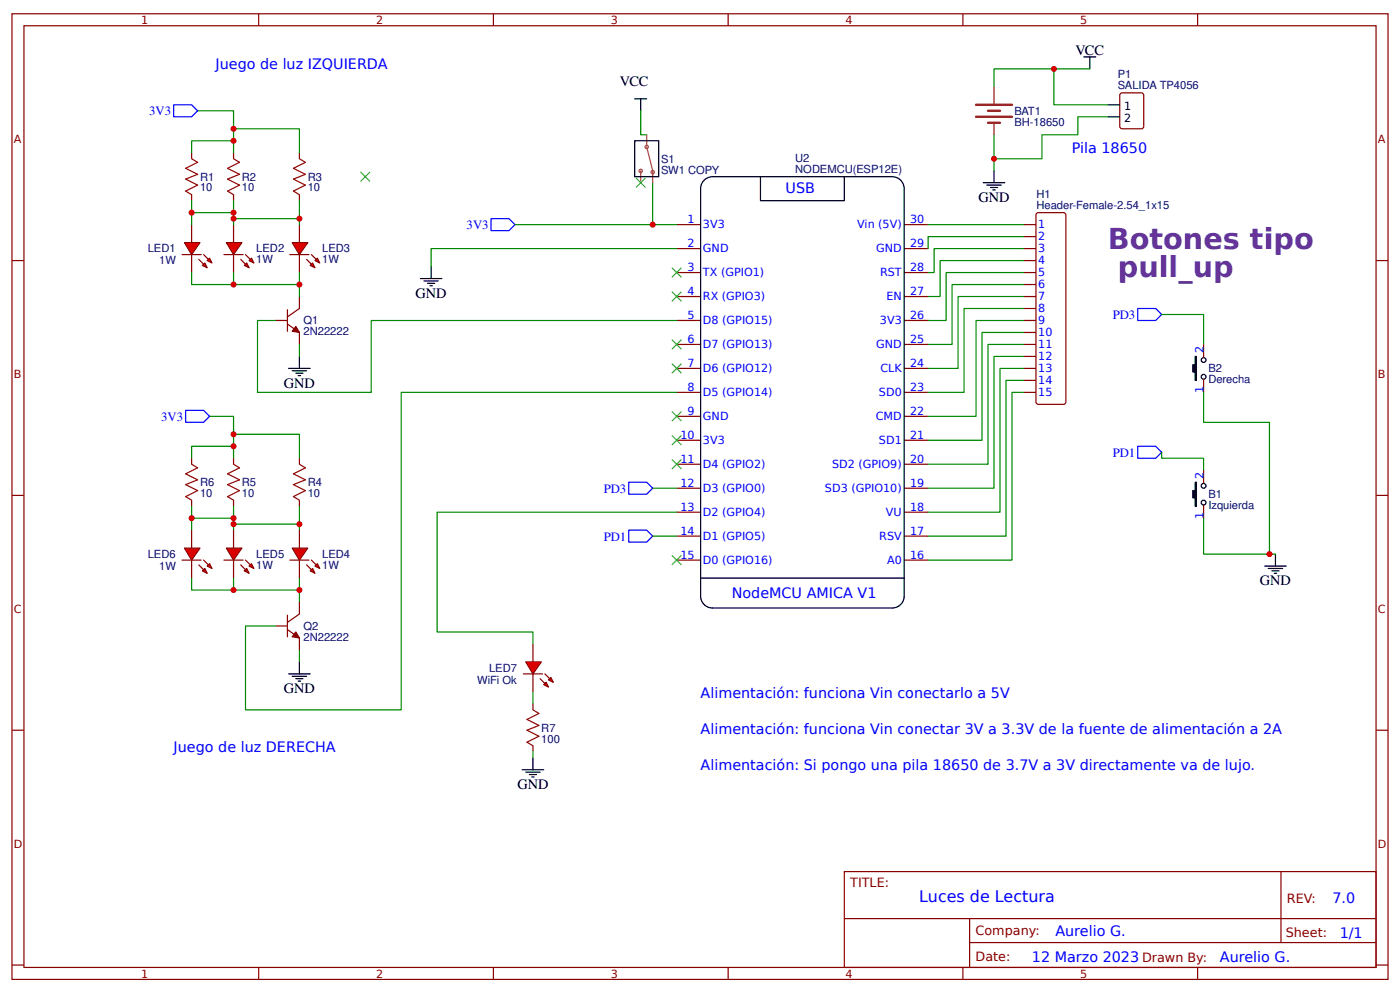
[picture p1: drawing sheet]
<svg xmlns="http://www.w3.org/2000/svg" width="309mm" height="219mm" viewBox="0 0 309 219" stroke-linecap="round" stroke-linejoin="round" font-family="sans-serif">
<g fill="none" stroke="#800" stroke-width=".26">
<path d="M2.6 3h304.1v213.3h-304.1zM5.3 5.7h298.7v208h-298.7zM57.1 3v2.7M109 3v2.7M160.9 3v2.7M212.7 3v2.7M264.6 3v2.7M2.6 57.5h2.7M149.5 49.6h5.3M149.5 54.9h5.3M199.8 49.6h5.3M199.8 54.9h5.3"/>
<path d="M304 57.5h2.7M60.9 70.8h2.6M63.5 71.6l2.6 1.8v2.7M63.5 68.4v4.8M66.1 65.5v2.6l-2.6 1.9M149.5 60.2h5.3M149.5 65.5h5.3M149.5 70.8h5.3M149.5 76.1h5.3M199.8 60.2h5.3M199.8 65.5h5.3M199.8 70.8h5.3"/>
<path d="M199.8 76.1h5.3M149.5 81.4h5.3M149.5 86.7h5.3M149.5 91.9h5.3M149.5 97.2h5.3M199.8 81.4h5.3M199.8 86.7h5.3M199.8 91.9h5.3M199.8 97.2h5.3M2.6 109.4h2.7M149.5 102.5h5.3M149.5 107.8h5.3"/>
<path d="M149.5 113.1h5.3M149.5 118.4h5.3M199.8 102.5h5.3M199.8 107.8h5.3M199.8 113.1h5.3M199.8 118.4h5.3M304 109.4h2.7M149.5 123.7h5.3M199.8 123.7h5.3M2.6 161.3h2.7M304 161.3h2.7M186.5 192.5h117.5v21.2h-117.5z"/>
<path d="M283 192.5v15.7M2.6 213.1h2.7M57.1 213.7v2.6M109 213.7v2.6M160.9 213.7v2.6M186.6 202.9h117.3M212.7 213.7v2.6M214.2 208.2h89.7M214.2 202.9v10.6M264.6 213.7v2.6M304 213.1h2.7"/>
</g>
<path d="M168 39v5.3h18.5v-5.3M95.2 58.9v2.6M155.4 40a2.64 2.64 0 0 1 2-1h39.7a2.65 2.65 0 0 1 2.7 2.7v89.9a2.65 2.65 0 0 1-2.7 2.7h-39.7a2.65 2.65 0 0 1-2.6-2.7v-89.9l.1-.6zM92.9 61.5h4.7M93.7 62h3.1M94.5 62.6h1.5M95 63.1h.5M154.8 127.7h45" fill="none" stroke="#000" stroke-width=".26"/>
<path d="M65.4 72.1l.7 1.3-1.5-.2z" fill="#800" stroke="#800" stroke-width=".26"/>
<path d="M40.7 53.6h3.5l-1.9 2.6z" fill="#f00" stroke="#800" stroke-width=".26"/>
<path d="M40.2 56.2h4.2" fill="none" stroke="#800" stroke-width=".26"/>
<g fill="#800" stroke="#800" stroke-width=".26">
<path d="M45 56.2l1 1.1z"/>
<path d="M43.9 57.3l1.1 1z"/>
</g>
<g fill="#f00" stroke="#800" stroke-width=".26">
<path d="M45.8 57.5l.5-.5 .5 1.1z"/>
<path d="M44.7 58.6l.5-.5 .6 1z"/>
</g>
<path d="M42.3 49.6v4M42.3 56.2v4" fill="none" stroke="#800" stroke-width=".26"/>
<path d="M50 53.6h3.4l-1.8 2.6z" fill="#f00" stroke="#800" stroke-width=".26"/>
<path d="M49.5 56.2h4.2" fill="none" stroke="#800" stroke-width=".26"/>
<g fill="#800" stroke="#800" stroke-width=".26">
<path d="M54.2 56.2l1.1 1.1z"/>
<path d="M53.2 57.3l1 1z"/>
</g>
<g fill="#f00" stroke="#800" stroke-width=".26">
<path d="M55 57.5l.6-.5 .5 1.1z"/>
<path d="M54 58.6l.5-.5 .5 1z"/>
</g>
<path d="M51.6 49.6v4M51.6 56.2v4" fill="none" stroke="#800" stroke-width=".26"/>
<path d="M64.6 53.6h3.4l-1.9 2.6z" fill="#f00" stroke="#800" stroke-width=".26"/>
<path d="M64 56.2h4.3" fill="none" stroke="#800" stroke-width=".26"/>
<g fill="#800" stroke="#800" stroke-width=".26">
<path d="M68.8 56.2l1 1.1z"/>
<path d="M67.7 57.3l1.1 1z"/>
</g>
<g fill="#f00" stroke="#800" stroke-width=".26">
<path d="M69.6 57.5l.5-.5 .5 1.1z"/>
<path d="M68.5 58.6l.6-.5 .5 1z"/>
</g>
<g fill="none" stroke="#800" stroke-width=".26">
<path d="M42.3 33.7v1.4M51.6 33.7v1.4M66.1 33.7v1.4M42.3 43v1.3M51.6 43v1.3M66.1 43v1.3M66.1 49.6v4M66.1 56.2v4M42.3 101.2v1.3M42.3 110.5v1.3M51.6 101.2v1.3M51.6 110.5v1.3"/>
<path d="M66.1 101.2v1.3M66.1 110.5v1.3"/>
</g>
<path d="M42.3 35.1l1.4 .8-2.7 1.3 2.7 1.3-2.7 1.1 2.7 1.3-2.7 1.3 1.3 .8M51.6 35.1l1.3 .8-2.6 1.3 2.6 1.3-2.6 1.1 2.6 1.3-2.6 1.3 1.3 .8M66.1 35.1l1.4 .8-2.7 1.3 2.7 1.3-2.7 1.1 2.7 1.3-2.7 1.3 1.3 .8M42.3 102.5l1.4 .8-2.7 1.3 2.7 1.4-2.7 1 2.7 1.3-2.7 1.4 1.3 .8M51.6 102.5l1.3 .8-2.6 1.3 2.6 1.4-2.6 1 2.6 1.3-2.6 1.4 1.3 .8M66.1 102.5l1.4 .8-2.7 1.3 2.7 1.4-2.7 1 2.7 1.3-2.7 1.4 1.3 .8" fill="none" stroke="#a00000" stroke-width=".26"/>
<path d="M66.1 78.7v2.7M63.8 81.4h4.7M64.6 81.9h3.1M65.4 82.4h1.5M65.9 82.9h.5M63.8 148.8h4.7M64.6 149.4h3.1M65.4 149.9h1.5M65.9 150.4h.5M66.1 146.2v2.6" fill="none" stroke="#000" stroke-width=".26"/>
<g fill="none" stroke="#080" stroke-width=".26">
<path d="M43.7 24.5h7.9v9.2M51.6 28.4h14.5v5.3M51.6 31.1h-9.3v2.6M42.3 44.3v5.3M42.3 47h9.3M51.6 44.3v5.3M51.6 48.3h14.5M66.1 44.3v5.3M149.5 54.9h-54.3v4M42.3 60.2v2.6h9.3M51.6 60.2v2.6h14.5M66.1 60.2v5.3"/>
<path d="M66.1 76.1v2.6M46.3 91.9h5.3v9.3M51.6 98.6h-9.3v2.6M51.6 95.9h14.5v5.3M42.3 111.8v5.3M42.3 114.4h9.3M51.6 111.8v5.3M51.6 115.8h14.5M66.1 111.8v5.3M42.3 127.7v2.6h9.3M51.6 127.7v2.6h14.5M66.1 127.7v5.3"/>
<path d="M66.1 143.5v2.7"/>
</g>
<path d="M64.6 121h3.4l-1.9 2.7z" fill="#f00" stroke="#800" stroke-width=".26"/>
<path d="M64 123.7h4.3" fill="none" stroke="#800" stroke-width=".26"/>
<g fill="#800" stroke="#800" stroke-width=".26">
<path d="M68.8 123.7l1 1.1z"/>
<path d="M67.7 124.8l1.1 1z"/>
</g>
<g fill="#f00" stroke="#800" stroke-width=".26">
<path d="M69.6 125l.5-.5 .5 1z"/>
<path d="M68.5 126.1l.6-.6 .5 1.1z"/>
</g>
<path d="M66.1 117.1v3.9M66.1 123.7v4" fill="none" stroke="#800" stroke-width=".26"/>
<path d="M50 121h3.4l-1.8 2.7z" fill="#f00" stroke="#800" stroke-width=".26"/>
<path d="M49.5 123.7h4.2" fill="none" stroke="#800" stroke-width=".26"/>
<g fill="#800" stroke="#800" stroke-width=".26">
<path d="M54.2 123.7l1.1 1.1z"/>
<path d="M53.2 124.8l1 1z"/>
</g>
<g fill="#f00" stroke="#800" stroke-width=".26">
<path d="M55 125l.6-.5 .5 1z"/>
<path d="M54 126.1l.5-.6 .5 1.1z"/>
</g>
<path d="M51.6 117.1v3.9M51.6 123.7v4" fill="none" stroke="#800" stroke-width=".26"/>
<path d="M40.7 121h3.5l-1.9 2.7z" fill="#f00" stroke="#800" stroke-width=".26"/>
<path d="M40.2 123.7h4.2" fill="none" stroke="#800" stroke-width=".26"/>
<g fill="#800" stroke="#800" stroke-width=".26">
<path d="M45 123.7l1 1.1z"/>
<path d="M43.9 124.8l1.1 1z"/>
</g>
<g fill="#f00" stroke="#800" stroke-width=".26">
<path d="M45.8 125l.5-.5 .5 1z"/>
<path d="M44.7 126.1l.5-.6 .6 1.1z"/>
</g>
<path d="M42.3 117.1v3.9M42.3 123.7v4M60.9 138.2h2.6M63.5 139l2.6 1.9v2.6M63.5 135.9v4.7M66.1 133v2.6l-2.6 1.9M117.7 155.4v1.4M117.7 164.7v1.3" fill="none" stroke="#800" stroke-width=".26"/>
<path d="M65.4 139.6l.7 1.3-1.5-.3z" fill="#800" stroke="#800" stroke-width=".26"/>
<path d="M60.9 70.8h-4v15.9h25.1v-15.9h67.5M149.5 86.7h-60.9v70.1h-34.4v-18.6h6.7" fill="none" stroke="#080" stroke-width=".26"/>
<path d="M117.7 156.8l1.4 .8-2.7 1.3 2.7 1.3-2.7 1.1 2.7 1.3-2.7 1.3 1.3 .8" fill="none" stroke="#a00000" stroke-width=".26"/>
<path d="M116.2 146.2h3.4l-1.9 2.6z" fill="#f00" stroke="#800" stroke-width=".26"/>
<path d="M115.6 148.8h4.3" fill="none" stroke="#800" stroke-width=".26"/>
<g fill="#800" stroke="#800" stroke-width=".26">
<path d="M120.4 148.8l1 1.1z"/>
<path d="M119.3 149.9l1.1 1z"/>
</g>
<g fill="#f00" stroke="#800" stroke-width=".26">
<path d="M121.2 150.2l.5-.6 .5 1.1z"/>
<path d="M120.1 151.2l.5-.5 .6 1z"/>
</g>
<g fill="none" stroke="#800" stroke-width=".26">
<path d="M247.5 20.8l.4-.3h4.2l.5 .3 .1 7.1-.3 .5h-4.5l-.4-.2zM226.2 49.6h2.7M226.2 52.3h2.7M226.2 54.9h2.7M226.2 57.5h2.7M228.9 47.2l.5-.2h5.5l.5 .2 .1 .3v41.3l-.1 .2-.5 .3h-5.5l-.5-.3v-.2zM226.2 60.2h2.7M226.2 62.8h2.7M226.2 65.5h2.7M226.2 68.1h2.7M226.2 70.8h2.7M226.2 73.4h2.7"/>
<path d="M226.2 76.1h2.7M226.2 78.7h2.7M265.9 76.1v2.9M226.2 81.4h2.7M226.2 84h2.7M226.2 86.7h2.7M265.9 83.7v3M265.9 103.8v3M265.9 111.5v2.9M117.7 142.2v4M117.7 148.8v4"/>
</g>
<g fill="none" stroke="#000" stroke-width=".26">
<path d="M239.4 12.6h2.7M240.8 12.6v2.6M140.2 31.1h5.3v7.9h-5.3zM140.2 21.8h2.7M141.6 21.8v2.7M219.6 37.7v2.6M244.7 23.2h2.7M244.7 25.8h2.7M217.2 40.3h4.8M218 40.9h3.2M218.8 41.4h1.6M219.3 41.9h.6"/>
<path d="M279.4 125h4.8M280.2 125.5h3.2M281 126.1h1.6M281.5 126.6h.5M281.8 122.4v2.6M115.4 170h4.7M116.2 170.5h3.1M116.9 171.1h1.6M117.5 171.6h.5M117.7 167.3v2.7"/>
<circle cx="265.9" cy="79.5" r=".53"/>
<circle cx="265.9" cy="83.2" r=".53"/>
<circle cx="265.9" cy="107.3" r=".53"/>
<circle cx="265.9" cy="111" r=".53"/>
</g>
<g fill="none" stroke="#080" stroke-width=".26">
<path d="M232.8 15.2v8h11.9M240.8 15.2h-21.2v4M141.6 24.5v5.3h1.3M219.6 29.8v7.9M244.7 25.8h-6.6v4h-7.9v5.3h-10.6M113.8 49.6h30.4M144.2 40.3v9.3h5.3M205.1 49.6h21.1M226.2 52.3h-21.1v2.6M226.2 54.9h-19.8v5.3h-1.3M226.2 57.5h-18.5v8h-2.6M226.2 60.2h-17.2v10.6h-3.9"/>
<path d="M226.2 62.8h-15.9v13.3h-5.2M226.2 65.5h-14.5v15.9h-6.6M226.2 68.1h-13.2v18.6h-7.9M226.2 70.8h-10.6v21.1h-10.5M226.2 73.4h-9.2v23.8h-11.9M226.2 76.1h-7.9v26.4h-13.2M226.2 78.7h-6.6v29.1h-14.5M256.6 69.5h9.3v6.6M226.2 81.4h-5.3v31.7h-15.8M226.2 84h-4v34.4h-17.1M226.2 86.7h-2.6v37h-18.5M256.6 99.9v1.3h9.3v2.6"/>
<path d="M265.9 86.7v6.6h14.6v29.1h1.3M144.2 107.8h5.3M144.2 118.4h5.3M149.5 113.1h-52.9v26.5h21.1v2.6M265.9 114.4v8h14.6M117.7 152.8v2.6M117.7 166v1.3"/>
</g>
<path d="M38.4 23.2h3.9l1.4 1.3-1.4 1.3h-3.9zM108.5 48.3h3.9l1.4 1.3-1.4 1.3h-3.9zM251.4 68.1h3.9l1.3 1.4-1.3 1.3h-3.9zM41 90.6h4l1.3 1.3-1.3 1.4h-4zM251.4 98.6h3.9l1.3 1.3-1.3 1.3h-3.9zM138.9 106.5h4l1.3 1.3-1.3 1.3h-4zM138.9 117.1h4l1.3 1.3-1.3 1.3h-4z" fill="none" stroke="#00f" stroke-width=".26"/>
<path d="M264.1 78.7h.2v5.3h-.2v-1.8h-.6v-1.6h.6zM264.1 106.5h.2v5.3h-.2v-1.9h-.6v-1.6h.6z" fill="#000" stroke="#000" stroke-width=".26"/>
<g fill="#000" stroke="#3c3" stroke-width=".26">
<path d="M79.6 38l2.2 2.1zM81.8 38l-2.2 2.1z"/>
<path d="M140.5 39.3l2.1 2.1zM140.5 41.4l2.1-2.1z"/>
<path d="M148.4 59.1l2.1 2.2zM150.5 59.1l-2.1 2.2z"/>
<path d="M148.4 75l2.1 2.1zM150.5 75l-2.1 2.1z"/>
<path d="M148.4 64.4l2.1 2.1zM150.5 64.4l-2.1 2.1z"/>
<path d="M148.4 96.2l2.1 2.1zM150.5 96.2l-2.1 2.1z"/>
<path d="M148.4 90.9l2.1 2.1zM150.5 90.9l-2.1 2.1z"/>
<path d="M148.4 80.3l2.1 2.1zM150.5 80.3l-2.1 2.1z"/>
<path d="M148.4 101.5l2.1 2.1zM150.5 101.5l-2.1 2.1z"/>
<path d="M148.4 122.6l2.1 2.2zM150.5 122.6l-2.1 2.2z"/>
</g>
<path d="M141.3 37.5l.3-.1 .2 .1v.5l-.2 .1-.3-.1zM141.6 37.7v2.6M142.6 32.2l.3-.1 .3 .1v.5l-.3 .1-.3-.1zM142.9 32.5l1.3 5.2v2.6M142.9 29.8v2.6M143.9 37.8l.3-.2 .3 .2v.5l-.3 .1-.3-.1z" fill="none" stroke="#a54b4b" stroke-width=".26"/>
<g fill="#c00">
<circle cx="66.1" cy="62.8" r=".66"/>
<circle cx="51.6" cy="62.8" r=".66"/>
<circle cx="42.3" cy="47" r=".66"/>
<circle cx="51.6" cy="47" r=".66"/>
<circle cx="51.6" cy="48.3" r=".66"/>
<circle cx="66.1" cy="48.3" r=".66"/>
<circle cx="51.6" cy="28.4" r=".66"/>
<circle cx="51.6" cy="31.1" r=".66"/>
<circle cx="51.6" cy="98.6" r=".66"/>
<circle cx="51.6" cy="95.9" r=".66"/>
<circle cx="66.1" cy="115.8" r=".66"/>
<circle cx="51.6" cy="115.8" r=".66"/>
<circle cx="51.6" cy="114.4" r=".66"/>
<circle cx="42.3" cy="114.4" r=".66"/>
<circle cx="51.6" cy="130.3" r=".66"/>
<circle cx="66.1" cy="130.3" r=".66"/>
<circle cx="280.5" cy="122.4" r=".66"/>
<circle cx="144.2" cy="49.6" r=".66"/>
<circle cx="232.8" cy="15.2" r=".66"/>
<circle cx="219.6" cy="35.1" r=".66"/>
</g>
<path d="M215.6 23.2h8M215.6 25.8h8M218.3 24.5h2.6M218.3 27.1h2.6" fill="none" stroke="#8d2323" stroke-width=".53"/>
<path d="M219.6 19.2v3.7M219.6 27.1v2.7" fill="none" stroke="#8d2323" stroke-width=".26"/>
<g font-size="6.3" fill="#639">
<text x="244.7" y="54.9">Botones tipo</text>
<text x="246.9" y="61.3">pull_up</text>
</g>
<text font-size="3.5" fill="#00f" x="203.1" y="199.3">Luces de Lectura</text>
<g font-size="3.2" fill="#00f">
<text x="47.6" y="15.2">Juego de luz IZQUIERDA</text>
<text x="236.8" y="33.7">Pila 18650</text>
<text x="173.6" y="42.7">USB</text>
<text x="161.7" y="132.2">NodeMCU AMICA V1</text>
<text x="154.8" y="154.1">Alimentación: funciona Vin conectarlo a 5V</text>
<text x="38.4" y="166">Juego de luz DERECHA</text>
<text x="154.8" y="162.1">Alimentación: funciona Vin conectar 3V a 3.3V de la fuente de alimentación a 2A</text>
<text x="154.8" y="170">Alimentación: Si pongo una pila 18650 de 3.7V a 3V directamente va de lujo.</text>
<text x="294.4" y="199.4">7.0</text>
<text x="233.2" y="206.6">Aurelio G.</text>
<text x="296" y="207.2">1/1</text>
<text x="228" y="212.5">12 Marzo 2023</text>
<text x="269.5" y="212.4">Aurelio G.</text>
</g>
<g font-size="3.2">
<text x="237.6" y="12">VCC</text>
<text x="137" y="19.1">VCC</text>
<text x="216.2" y="44.6">GND</text>
<text x="91.8" y="65.7">GND</text>
<text x="62.7" y="85.6">GND</text>
<text x="278.3" y="129.2">GND</text>
<text x="62.7" y="153.1">GND</text>
<text x="114.3" y="174.2">GND</text>
</g>
<g font-size="2.8" fill="#00f">
<text x="33" y="25.5">3V3</text>
<text x="103.1" y="50.6">3V3</text>
<text x="245.9" y="70.4">PD3</text>
<text x="35.6" y="93">3V3</text>
<text x="245.9" y="100.8">PD1</text>
<text x="133.4" y="108.8">PD3</text>
<text x="133.4" y="119.4">PD1</text>
</g>
<g font-size="2.8" fill="#800">
<text x="187.9" y="195.9">TITLE:</text>
<text x="284.3" y="199.4">REV:</text>
<text x="215.5" y="206.6">Company:</text>
<text x="284.1" y="207">Sheet:</text>
<text x="215.5" y="212.3">Date:</text>
<text x="252.3" y="212.4">Drawn By:</text>
</g>
<g font-size="2.5" fill="#800">
<text x="31.2" y="5.3">1</text>
<text x="83.1" y="5.3">2</text>
<text x="134.9" y="5.3">3</text>
<text x="186.8" y="5.3">4</text>
<text x="238.7" y="5.3">5</text>
<text x="3" y="31.6">A</text>
<text x="304.4" y="31.6">A</text>
<text x="3" y="83.5">B</text>
<text x="304.4" y="83.5">B</text>
<text x="3" y="135.3">C</text>
<text x="304.4" y="135.3">C</text>
<text x="3" y="187.2">D</text>
<text x="304.4" y="187.2">D</text>
<text x="31.2" y="215.9">1</text>
<text x="83.1" y="215.9">2</text>
<text x="134.9" y="215.9">3</text>
<text x="186.8" y="215.9">4</text>
<text x="238.7" y="215.9">5</text>
</g>
<g font-size="2.5" fill="#000080">
<text x="246.9" y="17.3">P1</text>
<text x="246.9" y="19.7">SALIDA TP4056</text>
<text x="224.1" y="27.9">BH-18650</text>
<text x="224.1" y="25.4">BAT1</text>
<text x="146" y="35.9">S1</text>
<text x="175.7" y="35.9">U2</text>
<text x="44.2" y="39.9">R1</text>
<text x="53.4" y="39.9">R2</text>
<text x="68" y="39.9">R3</text>
<text x="146" y="38.3">SW1 COPY</text>
<text x="175.7" y="38.2">NODEMCU(ESP12E)</text>
<text x="44.2" y="42.3">10</text>
<text x="53.4" y="42.3">10</text>
<text x="68" y="42.3">10</text>
<text x="229" y="46.2">Header-Female-2.54_1x15</text>
<text x="229" y="43.8">H1</text>
<text x="32.6" y="55.8">LED1</text>
<text x="35.2" y="58.4">1W</text>
<text x="56.6" y="58.1">1W</text>
<text x="56.6" y="55.8">LED2</text>
<text x="71.2" y="58.1">1W</text>
<text x="71.2" y="55.8">LED3</text>
<text x="67.1" y="71.6">Q1</text>
<text x="67.1" y="74">2N22222</text>
<text x="267" y="82.2">B2</text>
<text x="267" y="84.6">Derecha</text>
<text x="44.2" y="107.4">R6</text>
<text x="53.4" y="107.4">R5</text>
<text x="68" y="107.4">R4</text>
<text x="44.2" y="109.7">10</text>
<text x="53.4" y="109.7">10</text>
<text x="68" y="109.7">10</text>
<text x="267" y="112.4">Izquierda</text>
<text x="267" y="110">B1</text>
<text x="32.6" y="123.2">LED6</text>
<text x="35.2" y="125.9">1W</text>
<text x="56.6" y="125.6">1W</text>
<text x="56.6" y="123.2">LED5</text>
<text x="71.2" y="125.6">1W</text>
<text x="71.2" y="123.2">LED4</text>
<text x="67.1" y="141.5">2N22222</text>
<text x="67.1" y="139.1">Q2</text>
<text x="108" y="148.4">LED7</text>
<text x="105.4" y="151">WiFi Ok</text>
<text x="119.6" y="161.6">R7</text>
<text x="119.6" y="164">100</text>
</g>
<g font-size="2.5">
<text x="248.4" y="24.2">1</text>
<text x="248.4" y="26.9">2</text>
</g>
<g font-size="2.5" fill="#00f">
<text x="151.9" y="49.3">1</text>
<text x="155.3" y="50.4">3V3</text>
<text x="189.4" y="50.4">Vin (5V)</text>
<text x="201.1" y="49.3">30</text>
<text x="229.4" y="50.4">1</text>
<text x="229.4" y="53">2</text>
<text x="151.9" y="54.6">2</text>
<text x="151.9" y="59.9">3</text>
<text x="155.3" y="55.7">GND</text>
<text x="193.6" y="55.7">GND</text>
<text x="201.1" y="59.9">28</text>
<text x="201.1" y="54.6">29</text>
<text x="229.4" y="55.7">3</text>
<text x="229.4" y="58.3">4</text>
<text x="151.9" y="65.2">4</text>
<text x="155.3" y="61">TX (GPIO1)</text>
<text x="194.4" y="61">RST</text>
<text x="201.1" y="65.2">27</text>
<text x="229.4" y="61">5</text>
<text x="229.4" y="63.6">6</text>
<text x="151.9" y="70.5">5</text>
<text x="155.3" y="66.3">RX (GPIO3)</text>
<text x="155.3" y="71.6">D8 (GPIO15)</text>
<text x="194.4" y="71.6">3V3</text>
<text x="195.8" y="66.3">EN</text>
<text x="201.1" y="70.5">26</text>
<text x="229.4" y="66.3">7</text>
<text x="229.4" y="68.9">8</text>
<text x="229.4" y="71.6">9</text>
<text x="151.9" y="75.8">6</text>
<text x="155.3" y="76.9">D7 (GPIO13)</text>
<text x="193.6" y="76.9">GND</text>
<text x="201.1" y="75.8">25</text>
<text x="229.4" y="74.2">10</text>
<text x="229.4" y="76.9">11</text>
<text x="265.9" y="77.9" transform="rotate(-90 265.9 77.9)">2</text>
<text x="151.9" y="81.1">7</text>
<text x="155.3" y="82.2">D6 (GPIO12)</text>
<text x="194.5" y="82.2">CLK</text>
<text x="201.1" y="81.1">24</text>
<text x="229.4" y="79.5">12</text>
<text x="229.4" y="82.2">13</text>
<text x="151.9" y="86.4">8</text>
<text x="155.3" y="87.4">D5 (GPIO14)</text>
<text x="194.2" y="87.4">SD0</text>
<text x="201.1" y="86.4">23</text>
<text x="229.4" y="84.8">14</text>
<text x="229.4" y="87.4">15</text>
<text x="265.9" y="86.9" transform="rotate(-90 265.9 86.9)">1</text>
<text x="151.9" y="91.7">9</text>
<text x="155.3" y="92.7">GND</text>
<text x="193.5" y="92.7">CMD</text>
<text x="201.1" y="91.7">22</text>
<text x="150.3" y="97">10</text>
<text x="155.3" y="98">3V3</text>
<text x="194.2" y="98">SD1</text>
<text x="201.1" y="97">21</text>
<text x="150.3" y="102.3">11</text>
<text x="150.3" y="107.6">12</text>
<text x="155.3" y="103.3">D4 (GPIO2)</text>
<text x="183.8" y="103.3">SD2 (GPIO9)</text>
<text x="201.1" y="107.6">19</text>
<text x="201.1" y="102.3">20</text>
<text x="265.9" y="105.7" transform="rotate(-90 265.9 105.7)">2</text>
<text x="150.3" y="112.8">13</text>
<text x="155.3" y="108.6">D3 (GPIO0)</text>
<text x="155.3" y="113.9">D2 (GPIO4)</text>
<text x="182.3" y="108.6">SD3 (GPIO10)</text>
<text x="195.7" y="113.9">VU</text>
<text x="201.1" y="112.8">18</text>
<text x="150.3" y="118.1">14</text>
<text x="155.3" y="119.2">D1 (GPIO5)</text>
<text x="194.3" y="119.2">RSV</text>
<text x="201.1" y="118.1">17</text>
<text x="265.9" y="114.7" transform="rotate(-90 265.9 114.7)">1</text>
<text x="150.3" y="123.4">15</text>
<text x="155.3" y="124.5">D0 (GPIO16)</text>
<text x="196" y="124.5">A0</text>
<text x="201.1" y="123.4">16</text>
</g>
</svg>
